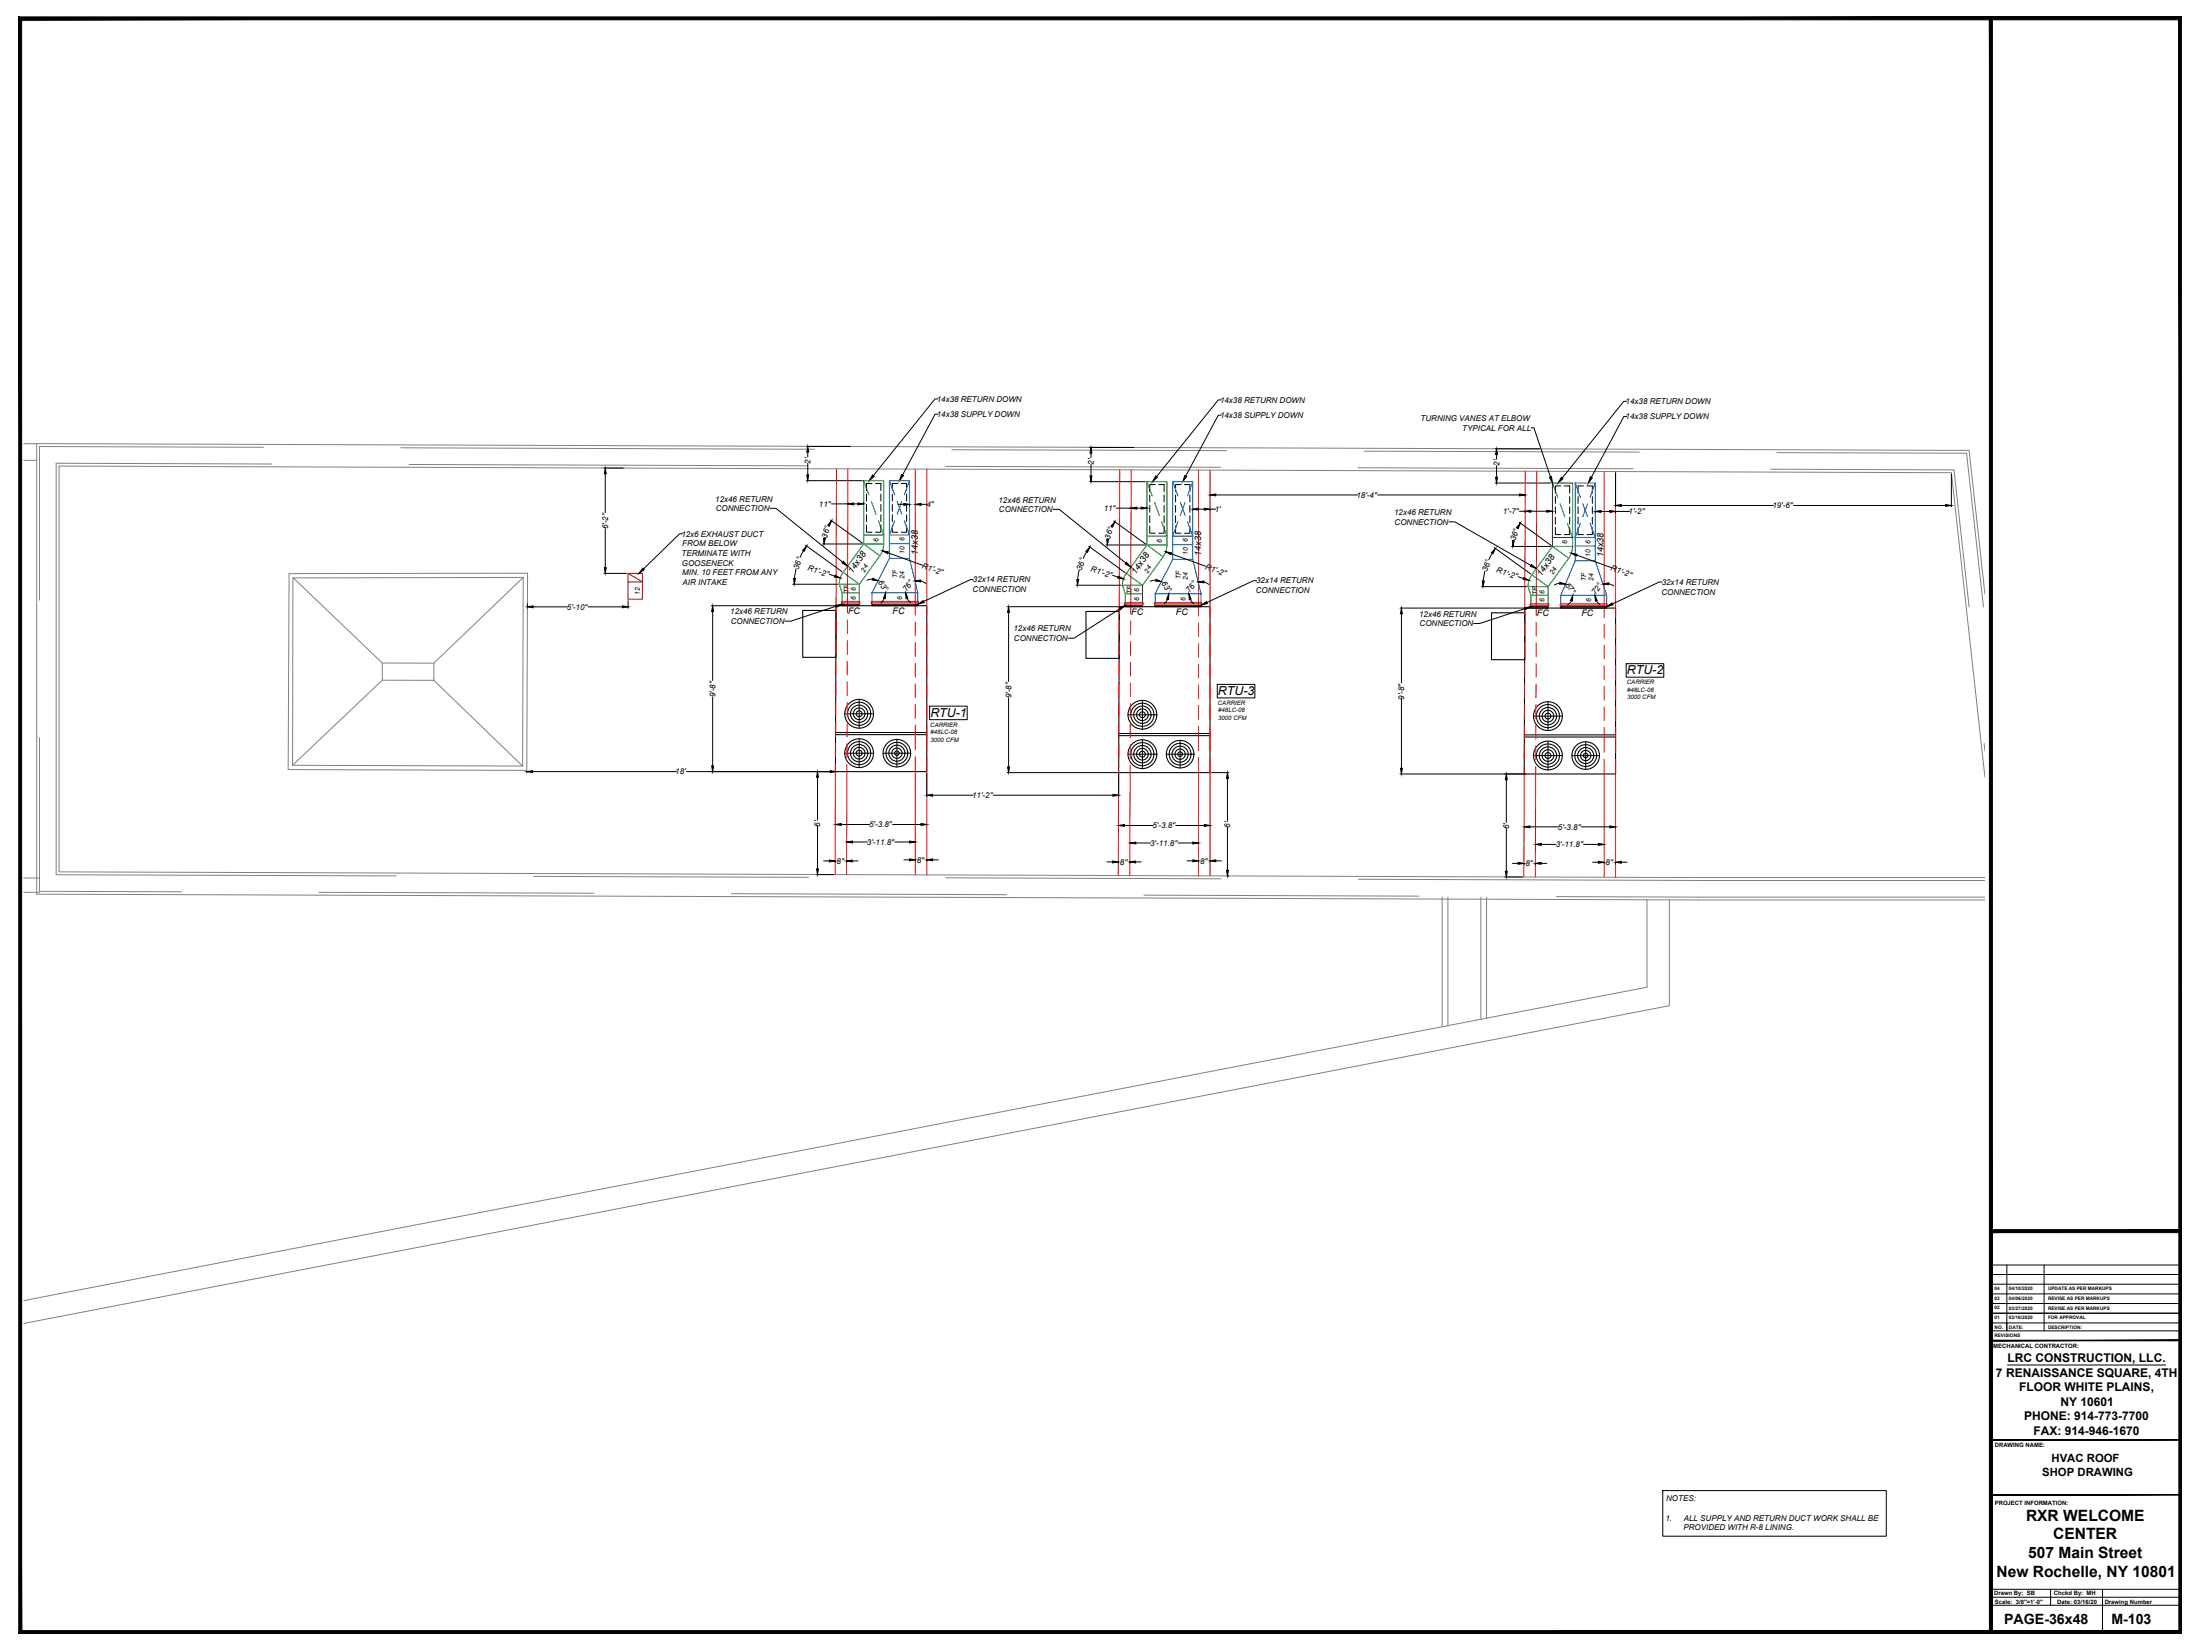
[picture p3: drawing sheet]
<svg xmlns="http://www.w3.org/2000/svg" width="1219mm" height="914mm" viewBox="0 0 1219 914" stroke-linecap="round" stroke-linejoin="round" font-family="sans-serif">
<g fill="none" stroke="#808080" stroke-width=".55">
<path d="M13 255h7M13 246h7M20 246v250l921 3h159M20 246l1071 4 9 79M146 248l-124-1v86M151 257h-120v228h188M222 248l229 1M227 257l221 1M524 258l152 1M527 249l153 1M753 259l152 1M756 250l153 1"/>
<path d="M985 251h105l9 85M981 260h102l8 76M160 318h132v109l-132-1zM290 320l-50 48v9h-28v-10l-49-47M290 320h-128v104M290 320v105M212 367l28 1M212 377l-50 47M240 377l50 48M22 409v85h79M1100 412v4M162 424l128 1"/>
<path d="M1100 431l-19-169-1048-4v225l908 3h159M13 487h9M13 495h9M177 495h152M296 486h152M405 495l153 1M524 486l153 1M634 496l152 1M753 487l347 1M799 497v72M802 497v72M821 497v68"/>
<path d="M824 497v68M863 497h237M913 499v48l-900 174M925 499v58l-912 176"/>
</g>
<g fill="#000" stroke="#000" stroke-width=".55">
<path d="M448 247v4h-1zM605 248v3h-1zM829 249l1 3h-1zM335 259l1 4h-1zM447 263h1v3zM470 279h3v1zM475 279h4l-4 1zM484 263v1l-2 2zM500 263h1l-3 3zM501 279h3l-3 1zM507 279h3v1zM604 264h1v3z"/>
<path d="M640 264l1 1-2 2zM657 263l1 1-3 3zM671 274h3v1zM829 265h1l-1 3zM842 274h3l-3 1zM859 265l1-1v4zM865 265h1l-3 3zM881 264l1 1-2 3zM895 280h3v1zM1078 280h3l-3 1zM456 298h1v3zM461 289l-1 3-1-1z"/>
<path d="M613 299h1v3zM618 289l-1 3h-1zM627 282l3-1v1zM632 281l4 1h-4zM661 282h3v1zM667 282h4l-4 1zM838 300h1l-1 3zM843 290l-2 3-1-1zM845 283h3v1zM857 283h3l-3 1zM884 283h3v1zM892 283h3l-3 1z"/>
<path d="M335 315h1l-1 3zM356 315l1 1-3 2zM447 303l-1 3-1-1zM463 319l3 1h-4zM467 311l3 3-3-2zM489 305l3 1v1zM604 303l-1 3-1-1zM620 319l3 2-4-1zM624 312l3 2-3-1zM646 306h3v1zM829 304l-2 3v-1zM849 313l2 2-3-1z"/>
<path d="M871 307h3v1zM292 336h3v1zM345 336h3l-3 1zM395 336v3h-1zM440 321h1l-1 3zM463 335h4l-4 2zM484 320l3 2-4-1zM491 329v3h-1zM502 329l1 2-1 1zM507 322l3-1v1zM509 335l3-2v1zM559 336v3h-1z"/>
<path d="M597 321h1l-1 3zM620 337l4-2-3 3zM641 321l3 1h-4zM648 329v3h-1zM659 329l1 3h-1zM664 323l3-1v1zM666 335l3-2v1zM821 322h2l-1 3zM845 320l2 2-3-1zM845 337l3-1-3 2zM864 323l4 1h-4zM872 330l-1 3h-1z"/>
<path d="M884 330l1 3h-1zM888 324l3-1 1 1zM890 336l3-2 1 1zM777 337v3h-1zM292 428l3-1v1zM394 424h1v4zM453 428l1 3h-1zM460 427l3 1h-3zM558 425h1v3zM680 428l1 3h-1zM776 426h1v3zM835 429v3h-1z"/>
<path d="M463 457l3-1v1zM510 456l4 1h-4zM514 441l3-1v1zM617 440l3 1h-3zM620 457h3v1zM667 457h4l-4 1zM845 458h3v1zM892 458h3l-3 1zM460 477h3l-3 1zM469 477h3v1zM469 467l3-1v1zM504 466l3 1h-3z"/>
<path d="M504 476l3 1h-3zM514 477l3-1v1zM617 477l3 1h-3zM626 478l3-1v1zM626 467h3v1zM661 467h3l-3 1zM661 477h3l-3 1zM671 477h3v1zM841 478h4l-4 1zM851 478h3v1zM851 468l3-1v1zM886 467l3 1h-3z"/>
<path d="M886 477l3 1h-3zM895 478l3-1v1zM453 482h1l-1 3zM680 482h1l-1 3zM834 483h1v3z"/>
<path d="M1103 681v2l105-2zM1103 683l105-2v2z"/>
<path d="M1103 743h105zM1103 743h105z"/>
<path d="M1103 798h105zM1103 798h105z"/>
<path d="M1103 798h105zM1103 798h105z"/>
<path d="M1103 829l105-1zM1103 828h105z"/>
<path d="M1103 10v895h1zM1103 10h1v895z"/>
<path d="M10 905h1199l-2-1zM12 904h1195l-1197 1zM10 9v896l2-1zM10 9l2 2v893zM10 9l2 2 1197-2zM12 11l1197-2-2 2zM1209 9l-2 2 2 894zM1207 11l2 894-2-1z"/>
</g>
<g fill="none" stroke="#000" stroke-width=".55">
<path d="M520 230h-2l-18 33M520 221h-2l-34 43M677 230h-2l-18 34M677 222h-2l-34 42M849 237h1l9 27M901 231h-1l-18 34M901 222h-1l-34 43M335 259h10M447 247h24M448 251v2M448 257v6M604 248h24"/>
<path d="M605 251v3M605 257v7M829 249h24M829 252v2M829 258v7M335 263v21M447 266h31M461 279h9M470 278h.1M473 279h2M479 278h.1M480 274v4"/>
<path d="M480 280v3M483 268h-3v4M485 268h3v4M488 274v4M488 280v3M495 274v4M495 280v3M498 268h-3v4M498 279h3M499 268h3v4M502 274v4M502 280v3"/>
<path d="M510 279h4M604 267h31M637 274v4M640 269h-3v3M642 269h3v3M645 274v4M651 274v4M654 269h-3v3M656 269h3v3M659 274v4M671 275h.1M674 274h78"/>
<path d="M763 274h79M829 268h31M845 275h.1M862 275v4M865 269h-3v4M867 269h3v4M870 275v4M875 275v4M878 269h-3v4M879 269h3v4M882 275v4M895 262v19"/>
<path d="M1081 263v18M335 293v22M378 296h-1l-20 19M427 282h3l37 30M457 298h.1M459 291v1M460 288l18 13M480 291v4h3M480 285v4M488 291v4h-3M488 285v4M495 291v4h3"/>
<path d="M495 285v4M502 291v4h-3M502 285v4M504 280h.1M507 280h.1M584 282h3l37 30M614 298v1M616 292h.1M617 289l18 13M619 282h8M627 281h.1M630 282h2"/>
<path d="M636 281h.1M637 292v4h3M637 280v4M637 286v4M645 292v4h-3M645 280v4M645 286v4M651 292v4h3M651 280v4M651 286v4M659 292v4h-3M659 280v4"/>
<path d="M659 286v4M661 283h.1M664 282h3M671 283h.1M671 282h3M803 289h3l42 24M839 299v1M841 293h.1M842 289l18 13M842 283h3M845 284h.1M848 283h9"/>
<path d="M860 284h.1M862 292v4h3M862 281v4M862 287v3M870 292v4h-3M870 281v4M870 287v3M875 292v4h3M875 281v4M875 287v3M882 292v4h-3M882 281v4"/>
<path d="M882 287v3M884 284h.1M887 283h5M895 284h.1M895 283h8M898 280h85M994 280h84M335 318h12M441 315l-1 6M445 305l-2 4M446 302l21 15M456 301h22"/>
<path d="M460 318l3 1M492 306l19 7M598 316l-1 5M602 306l-2 3M603 303l21 14M613 302h22M617 319l3 1M649 307l19 7M823 316l-1 6M827 307l-2 3M828 303l20 15M838 303h22"/>
<path d="M841 320l3 1M874 308l19 7M292 335v2M295 336h19M326 336h19M348 333v4M394 336h72M395 339v38M439 324h25M463 336l-25 8h-3M484 321l-4 1M490 332l-2 2"/>
<path d="M503 332l2 2M510 322l3 1M539 321h-1l-26 12M558 336h65M559 339v39M596 324h25M621 337l-26 17h-3M641 322h-4M647 332l-2 3M660 332l2 3M667 322l3 2M696 322h-1l-26 12"/>
<path d="M776 337h72M821 325h25M845 337l-25 9h-3M864 323l-3 1M871 333l-2 2M885 333l2 2M891 323l3 2M921 323h-2l-25 12M777 340v38M675 379h20v8h-20zM901 368h21v7h-21zM395 386v38"/>
<path d="M468 396h16M476 388v16M515 391h21v8h-21zM559 387v38M625 396h16M633 388v16M777 387v39M850 397h16M858 389v16M468 417h16M476 409v16M489 417h16"/>
<path d="M497 410v15M625 418h16M633 410v16M646 418h16M654 410v16M850 419h16M858 411v16M871 419h15M879 411v15M292 428h.1M295 428h80M380 428h84"/>
<path d="M453 431v23M514 428v14M558 428h61M620 429v13M671 428h10M680 431v24M776 429h70M835 432v24M453 458v24M463 458h.1M466 457h16M495 457h15"/>
<path d="M514 458h.1M517 441h22M550 441h67M620 458h.1M623 457h16M652 457h15M671 458h.1M680 459v23M835 459v24M845 459h.1M848 458h16M876 458h16"/>
<path d="M895 459h.1M456 477h4M463 477v1M469 477v1M472 477h4M472 467h9M496 467h8M501 477h3M507 477h.1M514 477h.1M517 477h3M613 478h4"/>
<path d="M620 478h.1M626 478h.1M629 478h3M629 467h9M653 467h8M658 477h3M664 477v1M671 477v1M674 477h3M838 478h3M845 478v1M851 478v1"/>
<path d="M854 478h3M854 468h8M878 468h8M883 478h3M889 478v1M895 478v1M898 478h4M452 485h10M680 485h1M834 486h10M1103 717h105M1103 712h105"/>
<path d="M1103 706h105M1103 701h105M1112 701v37M1133 701v37M1103 733h105M1103 738h105M1103 728h105M1103 722h105M1112 756h88M921 826h124v25h-124zM1103 890h105M1103 885h105"/>
<path d="M1103 881h105M1136 881v9M1165 881v24"/>
</g>
<g fill="none" stroke="#000" stroke-width=".59">
<path d="M445 338h18v26h-18zM463 336h51v92h-51zM467 335h9v1h-9zM483 335h26v1h-26zM602 339h18v26h-18zM620 336h51v92h-51zM624 335h9v1h-9zM640 335h26v1h-26zM827 340h18v26h-18zM845 337h50v92h-50zM848 336h10v1h-10zM865 336h25v1h-25z"/>
<path d="M463 407h51M463 406h51M620 408h51M620 406h51M845 408h50M845 407h50"/>
<circle cx="476" cy="396" r="8"/>
<circle cx="476" cy="396" r="6"/>
<circle cx="476" cy="396" r="5"/>
<circle cx="476" cy="396" r="3"/>
<circle cx="476" cy="396" r="1.6"/>
<circle cx="633" cy="396" r="8"/>
<circle cx="633" cy="396" r="6"/>
<circle cx="633" cy="396" r="5"/>
<circle cx="633" cy="396" r="3"/>
<circle cx="633" cy="396" r="1.6"/>
<circle cx="858" cy="397" r="8"/>
<circle cx="858" cy="397" r="6"/>
<circle cx="858" cy="397" r="5"/>
<circle cx="858" cy="397" r="3"/>
<circle cx="858" cy="397" r="1.6"/>
<circle cx="476" cy="417" r="8"/>
<circle cx="476" cy="417" r="6"/>
<circle cx="476" cy="417" r="5"/>
<circle cx="476" cy="417" r="3"/>
<circle cx="476" cy="417" r="1.6"/>
<circle cx="497" cy="417" r="8"/>
<circle cx="497" cy="417" r="6"/>
<circle cx="497" cy="417" r="4"/>
<circle cx="497" cy="417" r="2.9"/>
<circle cx="497" cy="417" r="1.3"/>
<circle cx="633" cy="418" r="8"/>
<circle cx="633" cy="418" r="6"/>
<circle cx="633" cy="418" r="5"/>
<circle cx="633" cy="418" r="3"/>
<circle cx="633" cy="418" r="1.6"/>
<circle cx="654" cy="418" r="8"/>
<circle cx="654" cy="418" r="6"/>
<circle cx="654" cy="418" r="4"/>
<circle cx="654" cy="418" r="2.9"/>
<circle cx="654" cy="418" r="1.3"/>
<circle cx="858" cy="419" r="8"/>
<circle cx="858" cy="419" r="6"/>
<circle cx="858" cy="419" r="5"/>
<circle cx="858" cy="419" r="3"/>
<circle cx="858" cy="419" r="1.6"/>
<circle cx="879" cy="419" r="8"/>
<circle cx="879" cy="419" r="6"/>
<circle cx="879" cy="419" r="4"/>
<circle cx="879" cy="419" r="2.9"/>
<circle cx="879" cy="419" r="1.3"/>
</g>
<path d="M348 318h8v5h-8zM348 318l8 5v9h-8v-9" fill="none" stroke="#952500" stroke-width=".59"/>
<g fill="none" stroke="#009500" stroke-width=".59">
<path d="M479 266h11v31h-11zM479 266l3 8M483 278l2 7M636 267h11v30h-11zM636 267l3 8M640 278l2 8M860 268h11v30h-11zM860 268l3 8M865 279l2 7M479 297v4M487 289l3 8v4M636 297v5"/>
<path d="M644 289l3 8v5M860 298v5M869 290l2 8v5M467 317l9 7h-11M467 317l-1 3-1 4M479 301h11M479 301l-12 16M479 301l9 7M488 308l-12 16v5M490 301l-1 4-1 3M624 318l-1 3-1 3M624 318l9 6h-11"/>
<path d="M636 302h11M636 302l-12 16M636 302l9 7M645 309l-12 15v5M647 302l-1 3-1 4M849 319l9 6h-11M849 319l-2 3v3M860 303h11M860 303l-11 16M860 303l9 6M869 309l-11 16v5M871 303v3l-2 3"/>
<path d="M465 324l2 5M467 329v4M467 329h9M476 329v4M622 324l2 5M624 329v5M624 329h9M633 329v5M847 325l1 5M848 330v5M848 330h10M858 330v5"/>
</g>
<g fill="none" stroke="#f00" stroke-width=".55">
<path d="M464 260l-1 75M470 260v75M507 260v81M514 260v81M621 260l-1 76M627 260v76M664 261v80M671 261v80M845 261v75M852 261l-1 76M889 261v81M895 261v76"/>
<path d="M463 335v5M467 334h-1l1 1M467 333l-1 1h1M467 334h9M467 333h9M470 336v4M476 334h1l-1 1M476 333l1 1h-1M483 334v1M483 333v1M483 334h26M483 333h26"/>
<path d="M509 334v1M509 333v1M620 336v4M624 335l-1-1h10h1l-1 1M624 335h-1h1M624 335h9M627 336v4M633 335h1h-1M640 335v-1h26v1M640 335h.1M640 335h26M666 335h.1"/>
<path d="M845 337v4M848 335h10M848 335v1M851 337v4M858 335v1M865 335h25h1h-1M865 335v1M865 335h25M890 335l1 1h-1M895 337v5M463 355v7M463 343v8"/>
<path d="M470 355v8M470 344v7M507 345v7M507 356v8M514 345v7M514 356v8M620 355v8M620 344v8M627 356v7M627 344v8M664 345v8M664 357v7"/>
<path d="M671 345v8M671 357v7M845 356v8M845 345v7M851 356v8M851 345v8M889 346v8M889 357v8M895 346v8M895 357v8M463 378v7M463 366v8"/>
<path d="M469 378v8M470 366v8M507 368v7M507 379v8M514 368v7M514 379v8M620 378v8M620 367v7M626 378v8M627 367v8M664 368v8M664 380v7"/>
<path d="M671 368v8M671 380v7M845 379v8M845 368v7M851 379v8M851 368v7M889 369v8M895 369v7M463 389v8M469 389v8M507 390v8M514 390v8"/>
<path d="M620 390v7M626 390v7M664 391v8M671 391v8M845 390v8M851 391v7M889 380v8M889 392v7M895 380v8M895 392v7M463 412v8M463 401v7"/>
<path d="M469 412v8M469 401v7M507 419v66M507 402v14M514 402v14M514 419v66M620 413v7M620 401v8M626 413v7M626 401v8M664 420v65M664 402v14"/>
<path d="M671 402v14M671 420v65M845 413v8M845 402v7M851 413v8M851 402v8M889 403v14M895 403v14M463 428v57M463 423v5M469 424v61M620 428v57"/>
<path d="M620 424v4M626 424v61M845 429v57M845 425v4M851 425v61M889 421v65M895 421v65"/>
</g>
<g fill="none" stroke="#005cb8" stroke-width=".59">
<path d="M493 266h11v31h-11zM493 266l3 8M497 278l3 7M500 278l-3 7M504 266l-3 8M650 267h11v30h-11zM650 267l3 8M654 278l3 8M657 278l-3 8M661 267l-3 8M873 268h11v30h-11zM873 268l3 8"/>
<path d="M877 279l3 7M880 279l-3 7M884 268l-3 8M496 289l-3 8v12M501 289l3 8v12M653 289l-3 8v13M658 289l3 8v13M876 290l-3 8v13M881 290l3 8v13M493 309h11M493 301h11M493 309l-10 20"/>
<path d="M504 309l5 20M650 310h11M650 302h11M650 310l-10 19M661 310l5 19M873 311h11M873 303h11M873 311l-8 19M884 311l6 19M483 329v4M483 329h26M509 329v4"/>
<path d="M640 329v5M640 329h26M666 329v5M865 330v5M865 330h25M890 330v5"/>
</g>
<g font-size="8.6">
<text x="1123" y="843">RXR WELCOME</text>
<text x="1138" y="853">CENTER</text>
<text x="1124" y="863">507 Main Street</text>
<text x="1106" y="874">New Rochelle, NY 10801</text>
</g>
<g font-size="7.9">
<text x="1111" y="900">PAGE-36x48</text>
<text x="1170" y="900">M-103</text>
</g>
<g font-size="6.8">
<text x="902" y="374">RTU-2</text>
<text x="675" y="385">RTU-3</text>
<text x="516" y="397">RTU-1</text>
</g>
<g font-size="6.7">
<text x="1112" y="755">LRC CONSTRUCTION, LLC.</text>
<text x="1106" y="763">7 RENAISSANCE SQUARE, 4TH</text>
<text x="1119" y="771">FLOOR WHITE PLAINS,</text>
<text x="1142" y="779">NY 10601</text>
<text x="1122" y="787">PHONE: 914-773-7700</text>
<text x="1127" y="795">FAX: 914-946-1670</text>
</g>
<g font-size="6.3">
<text x="1137" y="810">HVAC ROOF</text>
<text x="1132" y="818">SHOP DRAWING</text>
</g>
<g font-size="5">
<text x="509" y="308" transform="rotate(-90 509 308)">14x38</text>
<text x="666" y="308" transform="rotate(-90 666 308)">14x38</text>
<text x="889" y="309" transform="rotate(-90 889 309)">14x38</text>
<text x="472" y="318" transform="rotate(-55 472 318)">14x38</text>
<text x="629" y="319" transform="rotate(-55 629 319)">14x38</text>
<text x="854" y="320" transform="rotate(-55 854 320)">14x38</text>
<text x="470" y="340">FC</text>
<text x="495" y="340">FC</text>
<text x="627" y="341">FC</text>
<text x="652" y="341">FC</text>
<text x="852" y="341">FC</text>
<text x="876" y="341">FC</text>
</g>
<g font-size="4.4">
<text x="519" y="223">14x38 RETURN DOWN</text>
<text x="676" y="223">14x38 RETURN DOWN</text>
<text x="901" y="224">14x38 RETURN DOWN</text>
<text x="519" y="231">14x38 SUPPLY DOWN</text>
<text x="676" y="232">14x38 SUPPLY DOWN</text>
<text x="787" y="233">TURNING VANES AT ELBOW</text>
<text x="901" y="232">14x38 SUPPLY DOWN</text>
<text x="810" y="239">TYPICAL FOR ALL</text>
<text x="449" y="257" transform="rotate(-90 449 257)">2'</text>
<text x="606" y="257" transform="rotate(-90 606 257)">2'</text>
<text x="831" y="258" transform="rotate(-90 831 258)">2'</text>
<text x="752" y="276">18'-4&quot;</text>
<text x="396" y="278">12x46 RETURN</text>
<text x="454" y="281">11&quot;</text>
<text x="513" y="281">4&quot;</text>
<text x="553" y="278">12x46 RETURN</text>
<text x="982" y="282">19'-6&quot;</text>
<text x="397" y="283">CONNECTION</text>
<text x="554" y="284">CONNECTION</text>
<text x="612" y="283">11&quot;</text>
<text x="673" y="284">1'</text>
<text x="773" y="285">12x46 RETURN</text>
<text x="833" y="285">1'-7&quot;</text>
<text x="903" y="285">1'-2&quot;</text>
<text x="337" y="293" transform="rotate(-90 337 293)">6'-2&quot;</text>
<text x="773" y="291">CONNECTION</text>
<text x="378" y="297">12x6 EXHAUST DUCT</text>
<text x="458" y="299" transform="rotate(-72 458 299)">36°</text>
<text x="615" y="299" transform="rotate(-72 615 299)">36°</text>
<text x="840" y="300" transform="rotate(-72 840 300)">36°</text>
<text x="378" y="303">FROM BELOW</text>
<text x="378" y="308">TERMINATE WITH</text>
<text x="378" y="313">GOOSENECK</text>
<text x="442" y="316" transform="rotate(-71 442 316)">36°</text>
<text x="447" y="316" transform="rotate(18 447 316)">R1'-2&quot;</text>
<text x="511" y="315" transform="rotate(20 511 315)">R1'-2&quot;</text>
<text x="599" y="316" transform="rotate(-71 599 316)">36°</text>
<text x="604" y="316" transform="rotate(18 604 316)">R1'-2&quot;</text>
<text x="668" y="315" transform="rotate(20 668 315)">R1'-2&quot;</text>
<text x="824" y="317" transform="rotate(-71 824 317)">36°</text>
<text x="829" y="317" transform="rotate(18 829 317)">R1'-2&quot;</text>
<text x="892" y="316" transform="rotate(20 892 316)">R1'-2&quot;</text>
<text x="378" y="319">MIN. 10 FEET FROM ANY</text>
<text x="486" y="322" transform="rotate(59 486 322)">63°</text>
<text x="539" y="323">32x14 RETURN</text>
<text x="643" y="323" transform="rotate(58 643 323)">63°</text>
<text x="696" y="323">32x14 RETURN</text>
<text x="378" y="324">AIR INTAKE</text>
<text x="502" y="328" transform="rotate(-52 502 328)">76°</text>
<text x="539" y="328">CONNECTION</text>
<text x="659" y="329" transform="rotate(-52 659 329)">76°</text>
<text x="696" y="329">CONNECTION</text>
<text x="867" y="324" transform="rotate(57 867 324)">67°</text>
<text x="884" y="330" transform="rotate(-54 884 330)">72°</text>
<text x="921" y="329">CONNECTION</text>
<text x="921" y="324">32x14 RETURN</text>
<text x="314" y="338">5'-10&quot;</text>
<text x="405" y="340">12x46 RETURN</text>
<text x="786" y="342">12x46 RETURN</text>
<text x="405" y="346">CONNECTION</text>
<text x="787" y="347">CONNECTION</text>
<text x="562" y="350">12x46 RETURN</text>
<text x="562" y="355">CONNECTION</text>
<text x="396" y="386" transform="rotate(-90 396 386)">9'-8&quot;</text>
<text x="561" y="387" transform="rotate(-90 561 387)">9'-8&quot;</text>
<text x="778" y="388" transform="rotate(-90 778 388)">9'-8&quot;</text>
<text x="374" y="429">18'</text>
<text x="539" y="442">11'-2&quot;</text>
<text x="455" y="458" transform="rotate(-90 455 458)">6'</text>
<text x="482" y="458">5'-3.8&quot;</text>
<text x="639" y="459">5'-3.8&quot;</text>
<text x="682" y="459" transform="rotate(-90 682 459)">6'</text>
<text x="836" y="459" transform="rotate(-90 836 459)">6'</text>
<text x="863" y="460">5'-3.8&quot;</text>
<text x="480" y="468">3'-11.8&quot;</text>
<text x="637" y="469">3'-11.8&quot;</text>
<text x="862" y="470">3'-11.8&quot;</text>
<text x="464" y="479">8&quot;</text>
<text x="508" y="478">8&quot;</text>
<text x="621" y="479">8&quot;</text>
<text x="665" y="479">8&quot;</text>
<text x="845" y="480">8&quot;</text>
<text x="890" y="479">8&quot;</text>
<text x="923" y="832">NOTES:</text>
<text x="923" y="843">1.</text>
<text x="933" y="843">ALL SUPPLY AND RETURN DUCT WORK SHALL BE</text>
<text x="933" y="848">PROVIDED WITH R-8 LINING.</text>
</g>
<g font-size="3.7">
<text x="487" y="300" transform="rotate(-90 487 300)">6</text>
<text x="501" y="300" transform="rotate(-90 501 300)">6</text>
<text x="644" y="301" transform="rotate(-90 644 301)">6</text>
<text x="658" y="301" transform="rotate(-90 658 301)">6</text>
<text x="869" y="301" transform="rotate(-90 869 301)">6</text>
<text x="881" y="301" transform="rotate(-90 881 301)">6</text>
<text x="501" y="307" transform="rotate(-90 501 307)">10</text>
<text x="658" y="308" transform="rotate(-90 658 308)">10</text>
<text x="881" y="308" transform="rotate(-90 881 308)">10</text>
<text x="479" y="317" transform="rotate(-57 479 317)">24</text>
<text x="636" y="318" transform="rotate(-57 636 318)">24</text>
<text x="497" y="321" transform="rotate(-90 497 321)">TF</text>
<text x="501" y="321" transform="rotate(-90 501 321)">24</text>
<text x="654" y="321" transform="rotate(-90 654 321)">TF</text>
<text x="658" y="321" transform="rotate(-90 658 321)">24</text>
<text x="861" y="319" transform="rotate(-57 861 319)">24</text>
<text x="879" y="322" transform="rotate(-90 879 322)">TF</text>
<text x="883" y="322" transform="rotate(-90 883 322)">24</text>
<text x="355" y="330" transform="rotate(-90 355 330)">12</text>
<text x="470" y="329" transform="rotate(-90 470 329)">TF</text>
<text x="474" y="328" transform="rotate(-90 474 328)">6</text>
<text x="627" y="329" transform="rotate(-90 627 329)">TF</text>
<text x="631" y="328" transform="rotate(-90 631 328)">6</text>
<text x="852" y="330" transform="rotate(-90 852 330)">TF</text>
<text x="856" y="329" transform="rotate(-90 856 329)">6</text>
<text x="474" y="332" transform="rotate(-90 474 332)">6</text>
<text x="500" y="332" transform="rotate(-90 500 332)">6</text>
<text x="631" y="333" transform="rotate(-90 631 333)">6</text>
<text x="657" y="333" transform="rotate(-90 657 333)">6</text>
<text x="856" y="334" transform="rotate(-90 856 334)">6</text>
<text x="882" y="334" transform="rotate(-90 882 334)">6</text>
</g>
<g font-size="3.4">
<text x="902" y="379">CARRIER</text>
<text x="902" y="383">#48LC-08</text>
<text x="902" y="387">3000 CFM</text>
<text x="675" y="391">CARRIER</text>
<text x="675" y="395">#48LC-08</text>
<text x="675" y="399">3000 CFM</text>
<text x="516" y="403">CARRIER</text>
<text x="516" y="407">#48LC-08</text>
<text x="516" y="411">3000 CFM</text>
</g>
<g font-size="3.3">
<text x="1105" y="747">MECHANICAL CONTRACTOR:</text>
<text x="1105" y="802">DRAWING NAME:</text>
<text x="1105" y="834">PROJECT INFORMATION:</text>
<text x="1105" y="884">Drawn By: SB</text>
<text x="1138" y="884">Chckd By: MH</text>
<text x="1106" y="889">Scale: 3/8&quot;=1'-0&quot;</text>
<text x="1140" y="889">Date: 03/16/20</text>
<text x="1166" y="889">Drawing Number</text>
</g>
<g font-size="2.6">
<text x="1105" y="715">04</text>
<text x="1113" y="715">04/10/2020</text>
<text x="1135" y="715">UPDATE AS PER MARKUPS</text>
<text x="1105" y="726">02</text>
<text x="1105" y="720">03</text>
<text x="1113" y="726">03/27/2020</text>
<text x="1113" y="720">04/06/2020</text>
<text x="1135" y="726">REVISE AS PER MARKUPS</text>
<text x="1135" y="720">REVISE AS PER MARKUPS</text>
<text x="1105" y="731">01</text>
<text x="1113" y="731">03/16/2020</text>
<text x="1135" y="731">FOR APPROVAL</text>
<text x="1105" y="736">NO.</text>
<text x="1113" y="736">DATE:</text>
<text x="1135" y="737">DESCRIPTION:</text>
<text x="1105" y="741">REVISIONS</text>
</g>
</svg>
